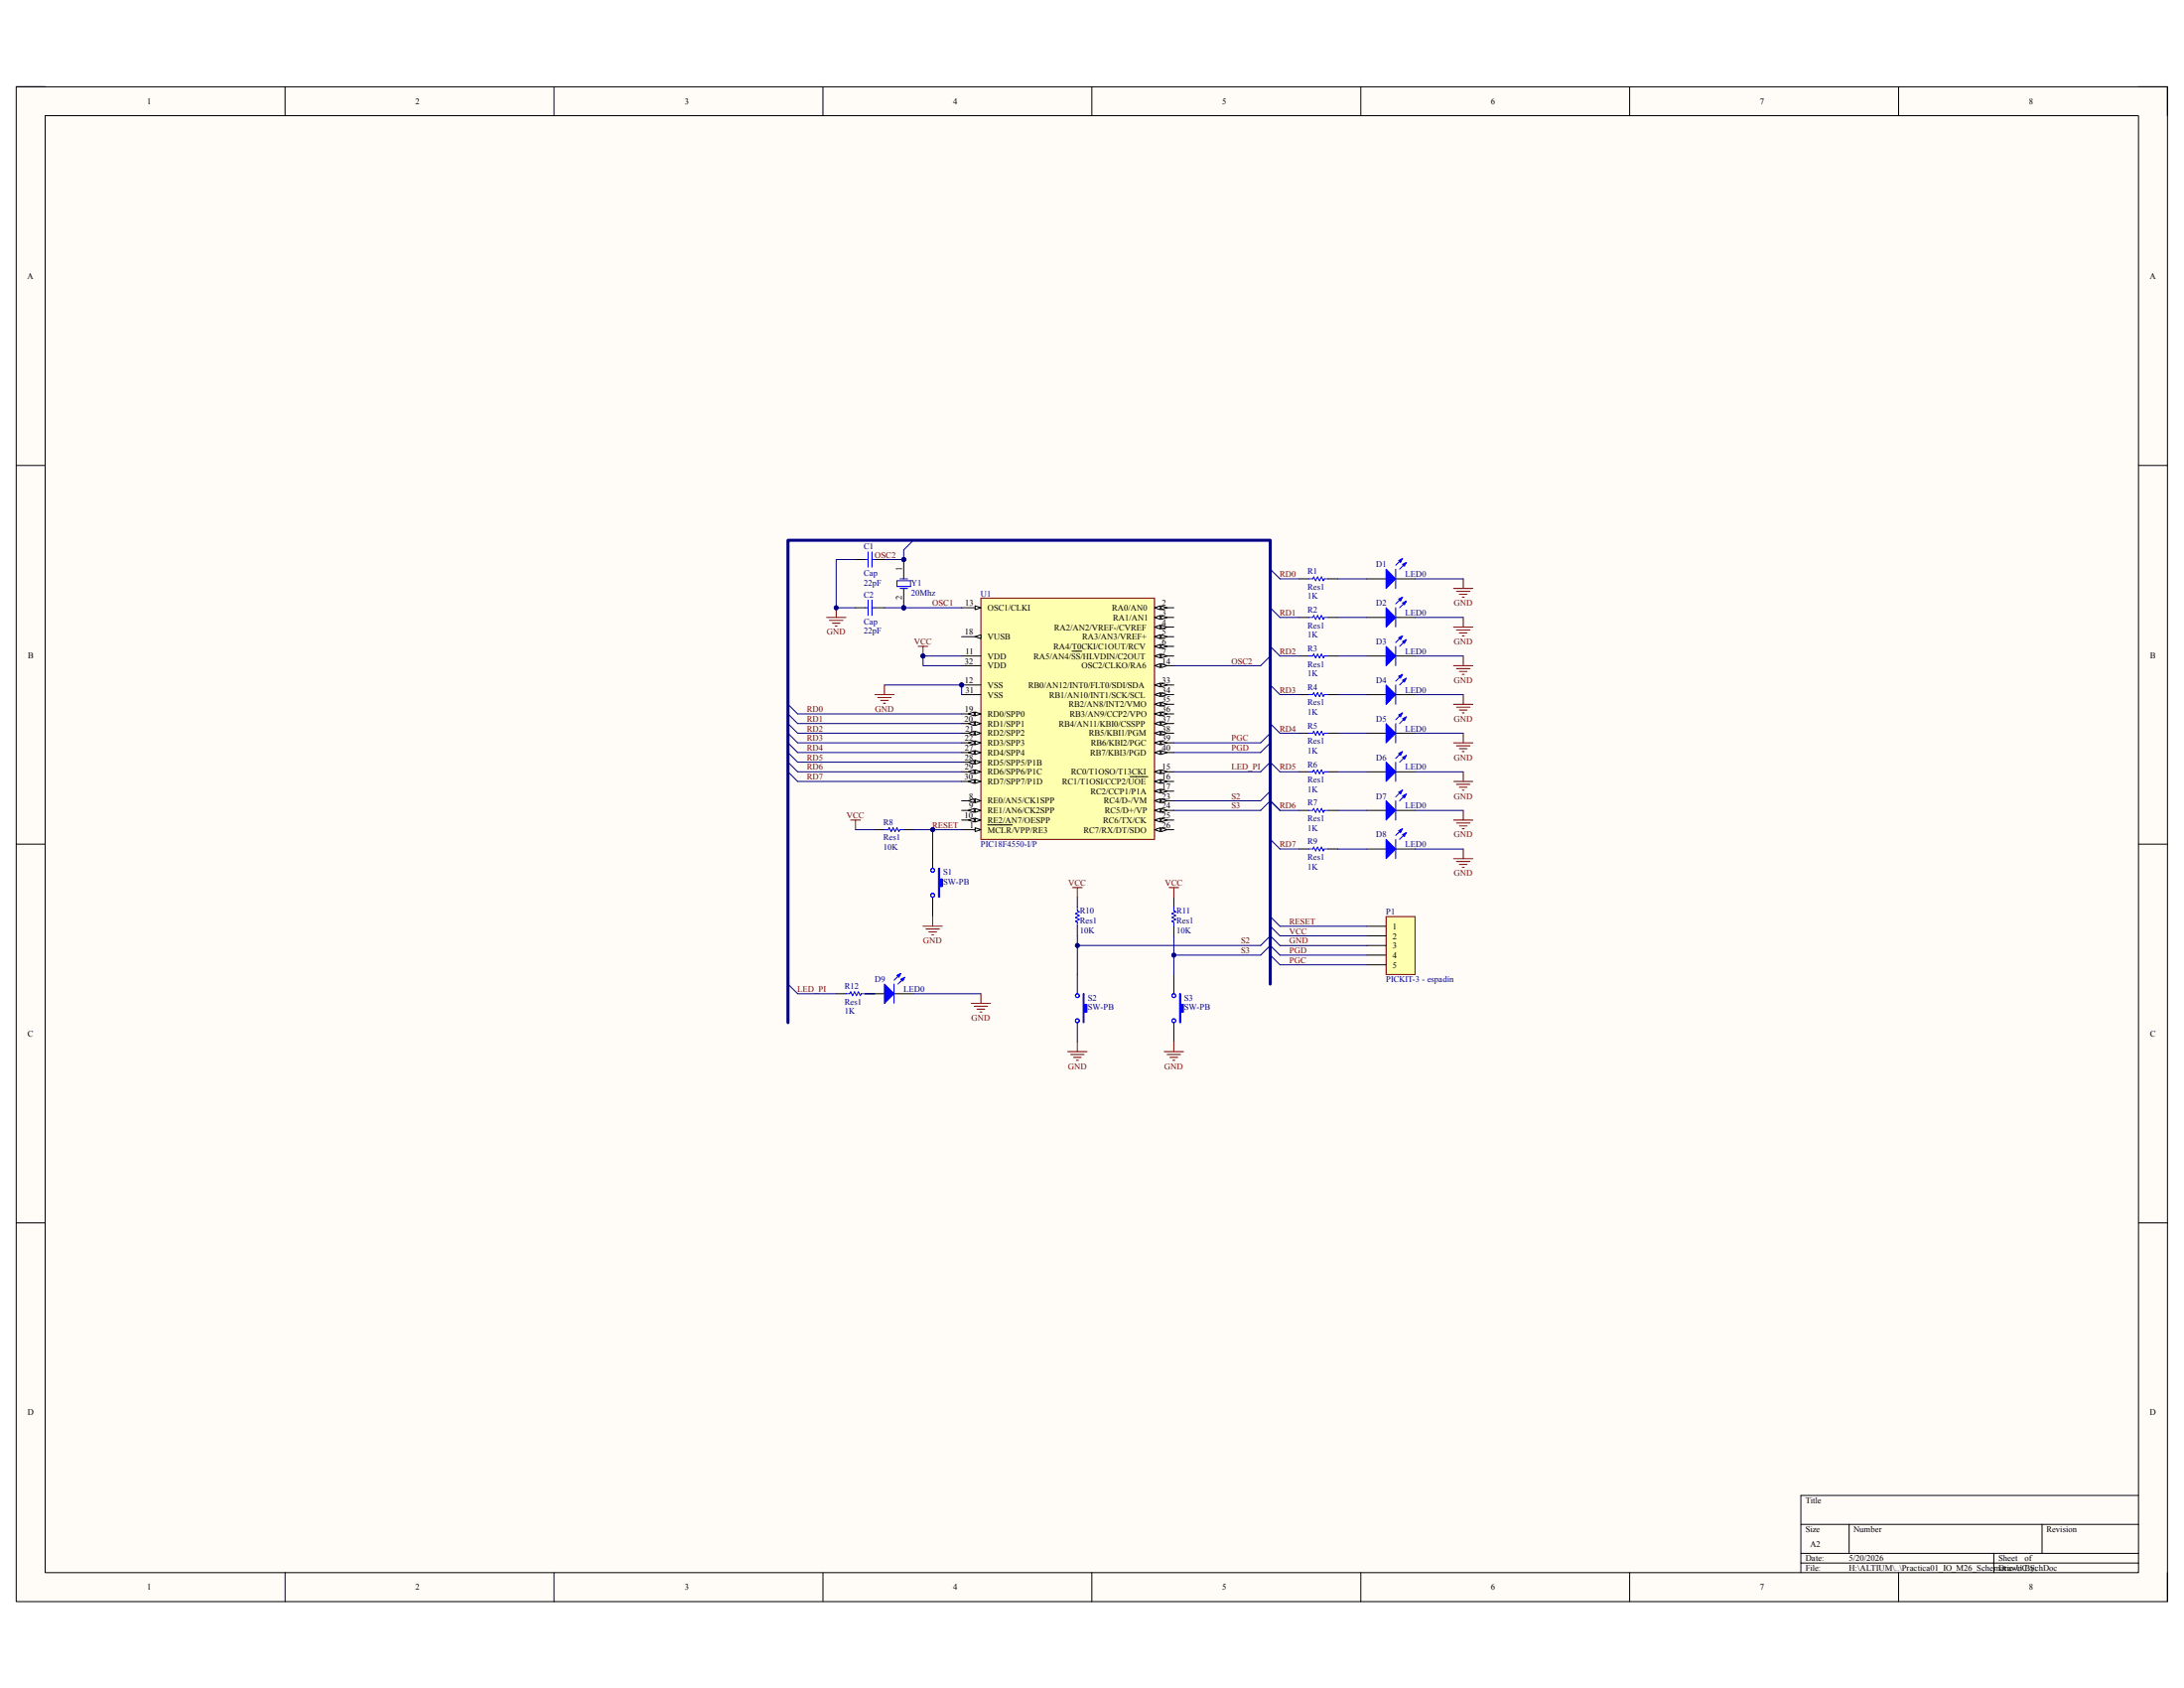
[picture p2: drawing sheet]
<svg xmlns="http://www.w3.org/2000/svg" width="279mm" height="216mm" viewBox="0 0 279 216" stroke-linecap="round" stroke-linejoin="round" font-family="sans-serif">
<path d="M2.1 11.1h275.2v193.8h-275.2z" fill-rule="evenodd" fill="#fffcf8"/>
<path d="M2.1 11.1h275.2v193.8h-275.2z" fill="none" stroke="#000" stroke-width=".13"/>
<path d="M5.8 14.8h267.8v186.3h-267.8z" fill-rule="evenodd" fill="#fffcf8"/>
<g fill="none" stroke="#000" stroke-width=".13">
<path d="M2.1 11.1h3.7M5.8 14.8h267.8v186.3h-267.8zM36.5 11.1v3.7M70.9 11.1v3.7M105.3 11.1v3.7M139.7 11.1v3.7M174.1 11.1v3.7M208.5 11.1v3.7M242.9 11.1v3.7M273.6 11.1h3.7v3.7M2.1 59.5h3.7M273.6 59.5h3.7"/>
<path d="M2.1 108h3.7M273.6 108h3.7M2.1 156.4h3.7M273.6 156.4h3.7M230.4 195h43.2M230.4 198.7h43.2M230.4 199.9h43.2M236.6 195v3.7M255.1 198.7v2.4M261.2 195v3.7M273.6 191.3h-43.2v9.8M36.5 201.1v3.8"/>
<path d="M70.9 201.1v3.8M105.3 201.1v3.8M139.7 201.1v3.8M174.1 201.1v3.8M208.5 201.1v3.8M242.9 201.1v3.8M277.3 201.1v3.8"/>
</g>
<circle cx="123" cy="87.6" r=".25" fill="#000080"/>
<circle cx="123" cy="87.6" r=".25" fill="none" stroke="#000080" stroke-width=".13"/>
<path d="M125.5 76.5h22.2v30.9h-22.2z" fill-rule="evenodd" fill="#ffffb0"/>
<path d="M125.5 76.5h22.2v30.9h-22.2z" fill="none" stroke="#800000" stroke-width=".13"/>
<path d="M123 106.1h2.5" fill="none" stroke="#000" stroke-width=".13"/>
<path d="M124.7 105.9l.8 .2-.8 .3z" fill="#f8fcff"/>
<path d="M147.7 77.7h2.5M124.7 105.9l.8 .2-.8 .3zM126.3 105.5h3.2" fill="none" stroke="#000" stroke-width=".13"/>
<path d="M147.7 77.7l.7-.2v.5z" fill="#f8fcff"/>
<path d="M147.7 77.7l.7-.2v.5z" fill="none" stroke="#000" stroke-width=".13"/>
<path d="M148.6 77.5l.7 .2-.7 .3z" fill="#f8fcff"/>
<path d="M147.7 79h2.5M148.6 77.5l.7 .2-.7 .3z" fill="none" stroke="#000" stroke-width=".13"/>
<path d="M147.7 79l.7-.3v.5z" fill="#f8fcff"/>
<path d="M147.7 79l.7-.3v.5z" fill="none" stroke="#000" stroke-width=".13"/>
<path d="M148.6 78.7l.7 .3-.7 .2z" fill="#f8fcff"/>
<path d="M148.6 78.7l.7 .3-.7 .2zM147.7 80.2h2.5" fill="none" stroke="#000" stroke-width=".13"/>
<path d="M147.7 80.2l.7-.2v.4z" fill="#f8fcff"/>
<path d="M147.7 80.2l.7-.2v.4z" fill="none" stroke="#000" stroke-width=".13"/>
<path d="M148.6 80l.7 .2-.7 .2z" fill="#f8fcff"/>
<path d="M148.6 80l.7 .2-.7 .2zM147.7 81.4h2.5" fill="none" stroke="#000" stroke-width=".13"/>
<path d="M147.7 81.4l.7-.2v.5z" fill="#f8fcff"/>
<path d="M147.7 81.4l.7-.2v.5z" fill="none" stroke="#000" stroke-width=".13"/>
<path d="M148.6 81.2l.7 .2-.7 .3z" fill="#f8fcff"/>
<path d="M147.7 82.7h2.5M148.6 81.2l.7 .2-.7 .3z" fill="none" stroke="#000" stroke-width=".13"/>
<path d="M147.7 82.7l.7-.3v.5z" fill="#f8fcff"/>
<path d="M147.7 82.7l.7-.3v.5z" fill="none" stroke="#000" stroke-width=".13"/>
<path d="M148.6 82.4l.7 .3-.7 .2z" fill="#f8fcff"/>
<path d="M147.7 83.9h2.5M148.6 82.4l.7 .3-.7 .2z" fill="none" stroke="#000" stroke-width=".13"/>
<path d="M147.7 83.9l.7-.2v.5z" fill="#f8fcff"/>
<path d="M147.7 83.9l.7-.2v.5z" fill="none" stroke="#000" stroke-width=".13"/>
<path d="M148.6 83.7l.7 .2-.7 .3z" fill="#f8fcff"/>
<path d="M137.1 83.3h1.3M148.6 83.7l.7 .2-.7 .3zM123 102.4h2.5" fill="none" stroke="#000" stroke-width=".13"/>
<path d="M124.7 102.2l.8 .2-.8 .3z" fill="#f8fcff"/>
<path d="M124.7 102.2l.8 .2-.8 .3z" fill="none" stroke="#000" stroke-width=".13"/>
<path d="M123.9 102.4l.7-.2v.5z" fill="#f8fcff"/>
<path d="M123 103.7h2.5M123.9 102.4l.7-.2v.5z" fill="none" stroke="#000" stroke-width=".13"/>
<path d="M124.7 103.4l.8 .3-.8 .2z" fill="#f8fcff"/>
<path d="M124.7 103.4l.8 .3-.8 .2z" fill="none" stroke="#000" stroke-width=".13"/>
<path d="M123.9 103.7l.7-.3v.5z" fill="#f8fcff"/>
<path d="M123 104.9h2.5M123.9 103.7l.7-.3v.5z" fill="none" stroke="#000" stroke-width=".13"/>
<path d="M124.7 104.6l.8 .3-.8 .2z" fill="#f8fcff"/>
<path d="M124.7 104.6l.8 .3-.8 .2z" fill="none" stroke="#000" stroke-width=".13"/>
<path d="M123.9 104.9l.7-.3v.5z" fill="#f8fcff"/>
<path d="M123 83.9h2.5M123 87.6h2.5M123.9 104.9l.7-.3v.5z" fill="none" stroke="#000" stroke-width=".13"/>
<circle cx="123" cy="87.6" r=".25" fill="#000080"/>
<circle cx="123" cy="87.6" r=".25" fill="none" stroke="#000080" stroke-width=".13"/>
<path d="M123 77.7h2.5" fill="none" stroke="#000" stroke-width=".13"/>
<path d="M124.7 77.5l.8 .2-.8 .3z" fill="#f8fcff"/>
<path d="M124.7 77.5l.8 .2-.8 .3zM147.7 85.1h2.5" fill="none" stroke="#000" stroke-width=".13"/>
<path d="M147.7 85.1l.7-.2v.5z" fill="#f8fcff"/>
<path d="M147.7 85.1l.7-.2v.5z" fill="none" stroke="#000" stroke-width=".13"/>
<path d="M148.6 84.9l.7 .2-.7 .3z" fill="#f8fcff"/>
<path d="M147.7 98.7h2.5M148.6 84.9l.7 .2-.7 .3z" fill="none" stroke="#000" stroke-width=".13"/>
<path d="M147.7 98.7l.7-.2v.5z" fill="#f8fcff"/>
<path d="M147.7 98.7l.7-.2v.5z" fill="none" stroke="#000" stroke-width=".13"/>
<path d="M148.6 98.5l.7 .2-.7 .3z" fill="#f8fcff"/>
<path d="M147.7 99.9h2.5M148.6 98.5l.7 .2-.7 .3z" fill="none" stroke="#000" stroke-width=".13"/>
<path d="M147.7 99.9l.7-.2v.5z" fill="#f8fcff"/>
<path d="M147.7 99.9l.7-.2v.5z" fill="none" stroke="#000" stroke-width=".13"/>
<path d="M148.6 99.7l.7 .2-.7 .3z" fill="#f8fcff"/>
<path d="M144.6 99.3h2.2M148.6 99.7l.7 .2-.7 .3zM147.7 101.2h2.5" fill="none" stroke="#000" stroke-width=".13"/>
<path d="M147.7 101.2l.7-.3v.5z" fill="#f8fcff"/>
<path d="M147.7 101.2l.7-.3v.5z" fill="none" stroke="#000" stroke-width=".13"/>
<path d="M148.6 100.9l.7 .3-.7 .2z" fill="#f8fcff"/>
<path d="M123 81.4h2.5M148.6 100.9l.7 .3-.7 .2z" fill="none" stroke="#000" stroke-width=".13"/>
<path d="M124.7 81.4l.8-.2v.5z" fill="#f8fcff"/>
<path d="M123 91.3h2.5M124.7 81.4l.8-.2v.5z" fill="none" stroke="#000" stroke-width=".13"/>
<path d="M124.7 91.1l.8 .2-.8 .3z" fill="#f8fcff"/>
<path d="M124.7 91.1l.8 .2-.8 .3z" fill="none" stroke="#000" stroke-width=".13"/>
<path d="M123.9 91.3l.7-.2v.5z" fill="#f8fcff"/>
<path d="M123 92.5h2.5M123.9 91.3l.7-.2v.5z" fill="none" stroke="#000" stroke-width=".13"/>
<path d="M124.7 92.3l.8 .2-.8 .3z" fill="#f8fcff"/>
<path d="M124.7 92.3l.8 .2-.8 .3z" fill="none" stroke="#000" stroke-width=".13"/>
<path d="M123.9 92.5l.7-.2v.5z" fill="#f8fcff"/>
<path d="M123 93.8h2.5M123.9 92.5l.7-.2v.5z" fill="none" stroke="#000" stroke-width=".13"/>
<path d="M124.7 93.5l.8 .3-.8 .2z" fill="#f8fcff"/>
<path d="M124.7 93.5l.8 .3-.8 .2z" fill="none" stroke="#000" stroke-width=".13"/>
<path d="M123.9 93.8l.7-.3v.5z" fill="#f8fcff"/>
<path d="M123 95h2.5M123.9 93.8l.7-.3v.5z" fill="none" stroke="#000" stroke-width=".13"/>
<path d="M124.7 94.8l.8 .2-.8 .3z" fill="#f8fcff"/>
<path d="M124.7 94.8l.8 .2-.8 .3z" fill="none" stroke="#000" stroke-width=".13"/>
<path d="M123.9 95l.7-.2v.5z" fill="#f8fcff"/>
<path d="M123.9 95l.7-.2v.5zM147.7 102.4h2.5" fill="none" stroke="#000" stroke-width=".13"/>
<path d="M147.7 102.4l.7-.2v.5z" fill="#f8fcff"/>
<path d="M147.7 102.4l.7-.2v.5z" fill="none" stroke="#000" stroke-width=".13"/>
<path d="M148.6 102.2l.7 .2-.7 .3z" fill="#f8fcff"/>
<path d="M147.7 103.7h2.5M148.6 102.2l.7 .2-.7 .3z" fill="none" stroke="#000" stroke-width=".13"/>
<path d="M147.7 103.7l.7-.3v.5z" fill="#f8fcff"/>
<path d="M147.7 103.7l.7-.3v.5z" fill="none" stroke="#000" stroke-width=".13"/>
<path d="M148.6 103.4l.7 .3-.7 .2z" fill="#f8fcff"/>
<path d="M147.7 104.9h2.5M148.6 103.4l.7 .3-.7 .2z" fill="none" stroke="#000" stroke-width=".13"/>
<path d="M147.7 104.9l.7-.3v.5z" fill="#f8fcff"/>
<path d="M147.7 104.9l.7-.3v.5z" fill="none" stroke="#000" stroke-width=".13"/>
<path d="M148.6 104.6l.7 .3-.7 .2z" fill="#f8fcff"/>
<path d="M147.7 106.1h2.5M148.6 104.6l.7 .3-.7 .2z" fill="none" stroke="#000" stroke-width=".13"/>
<path d="M147.7 106.1l.7-.2v.5z" fill="#f8fcff"/>
<path d="M147.7 106.1l.7-.2v.5z" fill="none" stroke="#000" stroke-width=".13"/>
<path d="M148.6 105.9l.7 .2-.7 .3z" fill="#f8fcff"/>
<path d="M123 96.3h2.5M148.6 105.9l.7 .2-.7 .3z" fill="none" stroke="#000" stroke-width=".13"/>
<path d="M124.7 96l.8 .3-.8 .2z" fill="#f8fcff"/>
<path d="M124.7 96l.8 .3-.8 .2z" fill="none" stroke="#000" stroke-width=".13"/>
<path d="M123.9 96.3l.7-.3v.5z" fill="#f8fcff"/>
<path d="M123 97.5h2.5M123.9 96.3l.7-.3v.5z" fill="none" stroke="#000" stroke-width=".13"/>
<path d="M124.7 97.2l.8 .3-.8 .2z" fill="#f8fcff"/>
<path d="M124.7 97.2l.8 .3-.8 .2z" fill="none" stroke="#000" stroke-width=".13"/>
<path d="M123.9 97.5l.7-.3v.5z" fill="#f8fcff"/>
<path d="M123 98.7h2.5M123.9 97.5l.7-.3v.5z" fill="none" stroke="#000" stroke-width=".13"/>
<path d="M124.7 98.5l.8 .2-.8 .3z" fill="#f8fcff"/>
<path d="M124.7 98.5l.8 .2-.8 .3z" fill="none" stroke="#000" stroke-width=".13"/>
<path d="M123.9 98.7l.7-.2v.5z" fill="#f8fcff"/>
<path d="M123 99.9h2.5M123.9 98.7l.7-.2v.5z" fill="none" stroke="#000" stroke-width=".13"/>
<path d="M124.7 99.7l.8 .2-.8 .3z" fill="#f8fcff"/>
<path d="M124.7 99.7l.8 .2-.8 .3z" fill="none" stroke="#000" stroke-width=".13"/>
<path d="M123.9 99.9l.7-.2v.5z" fill="#f8fcff"/>
<path d="M123 88.8h2.5M123 85.1h2.5M123.9 99.9l.7-.2v.5zM147.7 87.6h2.5" fill="none" stroke="#000" stroke-width=".13"/>
<path d="M147.7 87.6l.7-.2v.5z" fill="#f8fcff"/>
<path d="M147.7 87.6l.7-.2v.5z" fill="none" stroke="#000" stroke-width=".13"/>
<path d="M148.6 87.4l.7 .2-.7 .3z" fill="#f8fcff"/>
<path d="M147.7 88.8h2.5M148.6 87.4l.7 .2-.7 .3z" fill="none" stroke="#000" stroke-width=".13"/>
<path d="M147.7 88.8l.7-.2v.5z" fill="#f8fcff"/>
<path d="M147.7 88.8l.7-.2v.5z" fill="none" stroke="#000" stroke-width=".13"/>
<path d="M148.6 88.6l.7 .2-.7 .3z" fill="#f8fcff"/>
<path d="M147.7 90.1h2.5M148.6 88.6l.7 .2-.7 .3z" fill="none" stroke="#000" stroke-width=".13"/>
<path d="M147.7 90.1l.7-.3v.5z" fill="#f8fcff"/>
<path d="M147.7 90.1l.7-.3v.5z" fill="none" stroke="#000" stroke-width=".13"/>
<path d="M148.6 89.8l.7 .3-.7 .2z" fill="#f8fcff"/>
<path d="M147.7 91.3h2.5M148.6 89.8l.7 .3-.7 .2z" fill="none" stroke="#000" stroke-width=".13"/>
<path d="M147.7 91.3l.7-.2v.5z" fill="#f8fcff"/>
<path d="M147.7 91.3l.7-.2v.5z" fill="none" stroke="#000" stroke-width=".13"/>
<path d="M148.6 91.1l.7 .2-.7 .3z" fill="#f8fcff"/>
<path d="M147.7 92.5h2.5M148.6 91.1l.7 .2-.7 .3z" fill="none" stroke="#000" stroke-width=".13"/>
<path d="M147.7 92.5l.7-.2v.5z" fill="#f8fcff"/>
<path d="M147.7 92.5l.7-.2v.5z" fill="none" stroke="#000" stroke-width=".13"/>
<path d="M148.6 92.3l.7 .2-.7 .3z" fill="#f8fcff"/>
<path d="M147.7 93.8h2.5M148.6 92.3l.7 .2-.7 .3z" fill="none" stroke="#000" stroke-width=".13"/>
<path d="M147.7 93.8l.7-.3v.5z" fill="#f8fcff"/>
<path d="M147.7 93.8l.7-.3v.5z" fill="none" stroke="#000" stroke-width=".13"/>
<path d="M148.6 93.5l.7 .3-.7 .2z" fill="#f8fcff"/>
<path d="M147.7 95h2.5M148.6 93.5l.7 .3-.7 .2z" fill="none" stroke="#000" stroke-width=".13"/>
<path d="M147.7 95l.7-.2v.5z" fill="#f8fcff"/>
<path d="M147.7 95l.7-.2v.5z" fill="none" stroke="#000" stroke-width=".13"/>
<path d="M148.6 94.8l.7 .2-.7 .3z" fill="#f8fcff"/>
<path d="M147.7 96.3h2.5M148.6 94.8l.7 .2-.7 .3z" fill="none" stroke="#000" stroke-width=".13"/>
<path d="M147.7 96.3l.7-.3v.5z" fill="#f8fcff"/>
<path d="M147.7 96.3l.7-.3v.5z" fill="none" stroke="#000" stroke-width=".13"/>
<path d="M148.6 96l.7 .3-.7 .2z" fill="#f8fcff"/>
<path d="M148.6 96l.7 .3-.7 .2zM111.9 106.1h1.2M115.6 106.1h1.3M119.3 108.6v2.5M119.3 114.8v2.4" fill="none" stroke="#000" stroke-width=".13"/>
<path d="M113.1 106.1h.5l.2-.2 .2 .5 .3-.5 .2 .5 .2-.5 .3 .5 .1-.3h.5" fill="none" stroke="#00f" stroke-width=".13"/>
<path d="M120.1 111.1h.1v1.3h.3v1h-.3v1.4h-.1z" fill-rule="evenodd" fill="#00f"/>
<g fill="none" stroke="#00f" stroke-width=".13">
<path d="M120.1 111.1h.1v1.3h.3v1h-.3v1.4h-.1z"/>
<circle cx="119.3" cy="114.5" r=".25"/>
<circle cx="119.3" cy="111.3" r=".25"/>
</g>
<circle cx="115.6" cy="71.6" r=".25" fill="#000080"/>
<circle cx="115.6" cy="71.6" r=".25" fill="none" stroke="#000080" stroke-width=".13"/>
<circle cx="115.6" cy="77.7" r=".25" fill="#000080"/>
<circle cx="115.6" cy="77.7" r=".25" fill="none" stroke="#000080" stroke-width=".13"/>
<path d="M115.6 71.6v2.4" fill="none" stroke="#000" stroke-width=".13"/>
<circle cx="115.6" cy="71.6" r=".25" fill="#000080"/>
<circle cx="115.6" cy="71.6" r=".25" fill="none" stroke="#000080" stroke-width=".13"/>
<path d="M115.6 75.3v2.4" fill="none" stroke="#000" stroke-width=".13"/>
<circle cx="115.6" cy="77.7" r=".25" fill="#000080"/>
<g fill="none" stroke="#000080" stroke-width=".13">
<path d="M116.9 69.1l-1.3 1.2M162.5 83.9l-1.2 1.2"/>
<circle cx="115.6" cy="77.7" r=".25"/>
</g>
<path d="M110.7 77.7h.3M110.7 71.6h.3M111 70.6v2M111 76.8v1.9M111.5 70.6v2M111.5 76.8v1.9M111.5 77.7h.4M111.5 71.6h.4M114.7 74.3h1.8v.7h-1.8zM115.1 75.3h1M115.1 74h1" fill="none" stroke="#00f" stroke-width=".13"/>
<path d="M109.4 77.7h1.3M109.4 71.6h1.3M111.9 77.7h1.2M111.9 71.6h1.2" fill="none" stroke="#000" stroke-width=".13"/>
<path d="M105.7 79h2.5M106.1 79.3h1.7M106.5 79.7h1M107 77.7v1.3M106.8 80.1h.3" fill="none" stroke="#800000" stroke-width=".13"/>
<circle cx="107" cy="77.7" r=".25" fill="#000080"/>
<circle cx="107" cy="77.7" r=".25" fill="none" stroke="#000080" stroke-width=".13"/>
<path d="M111.9 88.8h2.5M112.3 89.2h1.7M112.7 89.6h.9M113 90h.3M113.1 87.6v1.2M117.5 82.7h1.2M118.1 82.7v1.2" fill="none" stroke="#800000" stroke-width=".13"/>
<circle cx="118.1" cy="83.9" r=".25" fill="#000080"/>
<g fill="none" stroke="#000080" stroke-width=".13">
<path d="M162.5 93.8l-1.2 1.2M162.5 95l-1.2 1.3"/>
<circle cx="118.1" cy="83.9" r=".25"/>
</g>
<path d="M108.8 104.9h1.3M109.4 104.9v1.2M118.1 118.5h2.4M118.5 118.8h1.7M118.8 119.2h1M119.2 119.6h.2M119.3 117.2v1.3" fill="none" stroke="#800000" stroke-width=".13"/>
<path d="M166.2 108.6h1.2M169.9 108.6h1.2M174.9 108.6h2.4M178.6 108.6h2.4" fill="none" stroke="#000" stroke-width=".13"/>
<path d="M167.4 108.6h.5l.2-.3 .2 .5 .3-.5 .2 .5 .3-.5 .2 .5 .1-.2h.5" fill="none" stroke="#00f" stroke-width=".13"/>
<path d="M177.3 107.4l1.3 1.2-1.3 1.2z" fill="#00f"/>
<path d="M177.3 107.4l1.3 1.2-1.3 1.2zM179.4 106l-.8 .9M179.9 106.5l-.9 .9" fill="none" stroke="#00f" stroke-width=".13"/>
<path d="M179.4 106.7l.5-.2-.2 .5z" fill="#00f"/>
<path d="M179.4 106.7l.5-.2-.2 .5z" fill="none" stroke="#00f" stroke-width=".13"/>
<path d="M178.9 106.2l.5-.2-.2 .5z" fill="#00f"/>
<path d="M178.6 107.4v2.4M178.9 106.2l.5-.2-.2 .5z" fill="none" stroke="#00f" stroke-width=".13"/>
<path d="M162.5 107.4l1.2 1.2" fill="none" stroke="#000080" stroke-width=".13"/>
<path d="M186 109.8h2.4M186.3 110.2h1.8M186.7 110.6h1M187.1 110.9h.2M187.2 108.6v1.2" fill="none" stroke="#800000" stroke-width=".13"/>
<path d="M177.3 117.2h3.7v7.4h-3.7z" fill-rule="evenodd" fill="#ffffb0"/>
<path d="M177.3 117.2h3.7v7.4h-3.7z" fill="none" stroke="#800000" stroke-width=".13"/>
<path d="M174.9 118.5h2.4M174.9 119.7h2.4M174.9 120.9h2.4M174.9 122.2h2.4M174.9 123.4h2.4" fill="none" stroke="#000" stroke-width=".13"/>
<path d="M162.5 117.2l1.2 1.3M162.5 118.5l1.2 1.2M162.5 119.7l1.2 1.2M162.5 120.9l1.2 1.3M162.5 122.2l1.2 1.2" fill="none" stroke="#000080" stroke-width=".13"/>
<circle cx="119.3" cy="106.1" r=".25" fill="#000080"/>
<circle cx="119.3" cy="106.1" r=".25" fill="none" stroke="#000080" stroke-width=".13"/>
<path d="M166.2 74h1.2M169.9 74h1.2M174.9 74h2.4M178.6 74h2.4" fill="none" stroke="#000" stroke-width=".13"/>
<path d="M167.4 74h.5l.2-.2 .2 .5 .3-.5 .2 .5 .3-.5 .2 .5 .1-.3h.5" fill="none" stroke="#00f" stroke-width=".13"/>
<path d="M177.3 72.8l1.3 1.2-1.3 1.3z" fill="#00f"/>
<path d="M177.3 72.8l1.3 1.2-1.3 1.3zM179.4 71.4l-.8 .9M179.9 71.9l-.9 .9" fill="none" stroke="#00f" stroke-width=".13"/>
<path d="M179.4 72.2l.5-.3-.2 .5z" fill="#00f"/>
<path d="M179.4 72.2l.5-.3-.2 .5z" fill="none" stroke="#00f" stroke-width=".13"/>
<path d="M178.9 71.7l.5-.3-.2 .5z" fill="#00f"/>
<path d="M167.4 79h.5l.2-.3 .2 .5 .3-.5 .2 .5 .3-.5 .2 .5 .1-.2h.5M178.6 72.8v2.5M178.9 71.7l.5-.3-.2 .5z" fill="none" stroke="#00f" stroke-width=".13"/>
<path d="M162.5 72.8l1.2 1.2" fill="none" stroke="#000080" stroke-width=".13"/>
<path d="M186 75.3h2.4M186.3 75.6h1.8M186.7 76h1M187.1 76.4h.2M187.2 74v1.3" fill="none" stroke="#800000" stroke-width=".13"/>
<path d="M166.2 79h1.2M169.9 79h1.2M174.9 79h2.4M178.6 79h2.4" fill="none" stroke="#000" stroke-width=".13"/>
<path d="M177.3 77.7l1.3 1.3-1.3 1.2z" fill="#00f"/>
<path d="M177.3 77.7l1.3 1.3-1.3 1.2zM179.4 76.4l-.8 .8M179.9 76.9l-.9 .8" fill="none" stroke="#00f" stroke-width=".13"/>
<path d="M179.4 77.1l.5-.2-.2 .5z" fill="#00f"/>
<path d="M179.4 77.1l.5-.2-.2 .5z" fill="none" stroke="#00f" stroke-width=".13"/>
<path d="M178.9 76.6l.5-.2-.2 .5z" fill="#00f"/>
<path d="M178.6 77.7v2.5M178.9 76.6l.5-.2-.2 .5zM167.4 83.9h.5l.2-.2 .2 .5 .3-.5 .2 .5 .3-.5 .2 .5 .1-.3h.5" fill="none" stroke="#00f" stroke-width=".13"/>
<path d="M162.5 77.7l1.2 1.3" fill="none" stroke="#000080" stroke-width=".13"/>
<path d="M187.2 79v1.2M186 80.2h2.4M186.3 80.6h1.8M186.7 81h1M187.1 81.3h.2" fill="none" stroke="#800000" stroke-width=".13"/>
<path d="M166.2 83.9h1.2M169.9 83.9h1.2M174.9 83.9h2.4M178.6 83.9h2.4" fill="none" stroke="#000" stroke-width=".13"/>
<path d="M177.3 82.7l1.3 1.2-1.3 1.2z" fill="#00f"/>
<path d="M177.3 82.7l1.3 1.2-1.3 1.2zM179.4 81.3l-.8 .9M179.9 81.8l-.9 .9" fill="none" stroke="#00f" stroke-width=".13"/>
<path d="M179.4 82.1l.5-.3-.2 .5z" fill="#00f"/>
<path d="M179.4 82.1l.5-.3-.2 .5z" fill="none" stroke="#00f" stroke-width=".13"/>
<path d="M178.9 81.6l.5-.3-.2 .5z" fill="#00f"/>
<path d="M167.4 88.8h.5l.2-.2 .2 .5 .3-.5 .2 .5 .3-.5 .2 .5 .1-.3h.5M178.6 82.7v2.4M178.9 81.6l.5-.3-.2 .5z" fill="none" stroke="#00f" stroke-width=".13"/>
<path d="M162.5 82.7l1.2 1.2" fill="none" stroke="#000080" stroke-width=".13"/>
<path d="M186 85.1h2.4M186.3 85.5h1.8M186.7 85.9h1M187.1 86.3h.2M187.2 83.9v1.2" fill="none" stroke="#800000" stroke-width=".13"/>
<path d="M166.2 88.8h1.2M169.9 88.8h1.2M174.9 88.8h2.4M178.6 88.8h2.4" fill="none" stroke="#000" stroke-width=".13"/>
<path d="M177.3 87.6l1.3 1.2-1.3 1.3z" fill="#00f"/>
<path d="M177.3 87.6l1.3 1.2-1.3 1.3zM179.4 86.3l-.8 .8M179.9 86.8l-.9 .8" fill="none" stroke="#00f" stroke-width=".13"/>
<path d="M179.4 87l.5-.2-.2 .4z" fill="#00f"/>
<path d="M179.4 87l.5-.2-.2 .4z" fill="none" stroke="#00f" stroke-width=".13"/>
<path d="M178.9 86.5l.5-.2-.2 .5z" fill="#00f"/>
<path d="M167.4 93.8h.5l.2-.3 .2 .5 .3-.5 .2 .5 .3-.5 .2 .5 .1-.2h.5M178.6 87.6v2.5M178.9 86.5l.5-.2-.2 .5z" fill="none" stroke="#00f" stroke-width=".13"/>
<path d="M162.5 102.4l1.2 1.3" fill="none" stroke="#000080" stroke-width=".13"/>
<path d="M186 90.1h2.4M186.3 90.5h1.8M186.7 90.8h1M187.1 91.2h.2M187.2 88.8v1.3" fill="none" stroke="#800000" stroke-width=".13"/>
<path d="M166.2 93.8h1.2M169.9 93.8h1.2M174.9 93.8h2.4M178.6 93.8h2.4" fill="none" stroke="#000" stroke-width=".13"/>
<path d="M177.3 92.6l1.3 1.2-1.3 1.2z" fill="#00f"/>
<path d="M177.3 92.6l1.3 1.2-1.3 1.2zM179.4 91.2l-.8 .9M179.9 91.7l-.9 .9" fill="none" stroke="#00f" stroke-width=".13"/>
<path d="M179.4 91.9l.5-.2-.2 .5z" fill="#00f"/>
<path d="M179.4 91.9l.5-.2-.2 .5z" fill="none" stroke="#00f" stroke-width=".13"/>
<path d="M178.9 91.4l.5-.2-.2 .5z" fill="#00f"/>
<path d="M167.4 98.7h.5l.2-.2 .2 .5 .3-.5 .2 .5 .3-.5 .2 .5 .1-.3h.5M178.6 92.6v2.4M178.9 91.4l.5-.2-.2 .5z" fill="none" stroke="#00f" stroke-width=".13"/>
<path d="M162.5 92.5l1.2 1.3" fill="none" stroke="#000080" stroke-width=".13"/>
<path d="M186 95h2.4M186.3 95.4h1.8M186.7 95.8h1M187.1 96.1h.2M187.2 93.8v1.2" fill="none" stroke="#800000" stroke-width=".13"/>
<path d="M166.2 98.7h1.2M169.9 98.7h1.2M174.9 98.7h2.4M178.6 98.7h2.4" fill="none" stroke="#000" stroke-width=".13"/>
<path d="M177.3 97.5l1.3 1.2-1.3 1.2z" fill="#00f"/>
<path d="M177.3 97.5l1.3 1.2-1.3 1.2zM179.4 96.1l-.8 .9M179.9 96.6l-.9 .9" fill="none" stroke="#00f" stroke-width=".13"/>
<path d="M179.4 96.9l.5-.3-.2 .5z" fill="#00f"/>
<path d="M179.4 96.9l.5-.3-.2 .5z" fill="none" stroke="#00f" stroke-width=".13"/>
<path d="M178.9 96.4l.5-.3-.2 .5z" fill="#00f"/>
<path d="M178.6 97.5v2.4M178.9 96.4l.5-.3-.2 .5zM167.4 103.7h.5l.2-.3 .2 .5 .3-.5 .2 .5 .3-.5 .2 .5 .1-.2h.5" fill="none" stroke="#00f" stroke-width=".13"/>
<path d="M162.5 97.5l1.2 1.2" fill="none" stroke="#000080" stroke-width=".13"/>
<path d="M186 99.9h2.4M187.2 98.7v1.2M186.3 100.3h1.8M186.7 100.7h1M187.1 101.1h.2" fill="none" stroke="#800000" stroke-width=".13"/>
<path d="M166.2 103.7h1.2M169.9 103.7h1.2M174.9 103.7h2.4M178.6 103.7h2.4" fill="none" stroke="#000" stroke-width=".13"/>
<path d="M177.3 102.4l1.3 1.3-1.3 1.2z" fill="#00f"/>
<path d="M177.3 102.4l1.3 1.3-1.3 1.2zM179.4 101.1l-.8 .8M179.9 101.6l-.9 .8" fill="none" stroke="#00f" stroke-width=".13"/>
<path d="M179.4 101.8l.5-.2-.2 .5z" fill="#00f"/>
<path d="M179.4 101.8l.5-.2-.2 .5z" fill="none" stroke="#00f" stroke-width=".13"/>
<path d="M178.9 101.3l.5-.2-.2 .5z" fill="#00f"/>
<path d="M178.6 102.4v2.5M178.9 101.3l.5-.2-.2 .5z" fill="none" stroke="#00f" stroke-width=".13"/>
<path d="M100.8 90.1l1.2 1.2M100.8 91.3l1.2 1.2M100.8 92.5l1.2 1.3M100.8 93.8l1.2 1.2M100.8 95l1.2 1.3M100.8 96.3l1.2 1.2M100.8 97.5l1.2 1.2M100.8 98.7l1.2 1.2M162.5 102.4l1.2 1.3" fill="none" stroke="#000080" stroke-width=".13"/>
<path d="M186 104.9h2.4M186.3 105.3h1.8M186.7 105.6h1M187.1 106h.2M187.2 103.7v1.2" fill="none" stroke="#800000" stroke-width=".13"/>
<path d="M137.8 124.6v2.5M137.8 130.8v2.5" fill="none" stroke="#000" stroke-width=".13"/>
<path d="M138.6 127.1h.1v1.4h.4v.9h-.4v1.4h-.1z" fill-rule="evenodd" fill="#00f"/>
<g fill="none" stroke="#00f" stroke-width=".13">
<path d="M138.6 127.1h.1v1.4h.4v.9h-.4v1.4h-.1z"/>
<circle cx="137.8" cy="130.6" r=".25"/>
<circle cx="137.8" cy="127.3" r=".25"/>
</g>
<path d="M150.2 124.6v2.5M150.2 130.8v2.5" fill="none" stroke="#000" stroke-width=".13"/>
<path d="M150.9 127.1h.1v1.4h.4v.9h-.4v1.4h-.1z" fill-rule="evenodd" fill="#00f"/>
<g fill="none" stroke="#00f" stroke-width=".13">
<path d="M137.8 116v.5l.3 .1-.5 .3 .5 .2-.5 .3 .5 .2-.5 .2 .2 .2v.5M150.2 116v.5l.2 .1-.5 .3 .5 .2-.5 .3 .5 .2-.5 .2 .3 .2v.5M108.2 127.1h.5l.1-.2 .3 .4 .2-.4 .3 .4 .2-.4 .3 .4 .1-.2h.5M150.9 127.1h.1v1.4h.4v.9h-.4v1.4h-.1z"/>
<circle cx="150.2" cy="130.6" r=".25"/>
<circle cx="150.2" cy="127.3" r=".25"/>
</g>
<g fill="none" stroke="#800000" stroke-width=".13">
<path d="M137.2 113.5h1.2M137.8 113.5v1.3M149.6 113.5h1.2M150.2 113.5v1.3M136.6 134.5h2.5M137 134.9h1.7M137.3 135.2h1M137.7 135.6h.3M137.8 133.3v1.2M148.9 134.5h2.5M149.3 134.9h1.7M149.7 135.2h1"/>
<path d="M150 135.6h.3M150.2 133.3v1.2"/>
</g>
<path d="M137.8 114.8v1.2M137.8 118.5v1.2M150.2 114.8v1.2M150.2 118.5v1.2M107 127.1h1.2M110.7 127.1h2.4M114.4 127.1h2.5" fill="none" stroke="#000" stroke-width=".13"/>
<path d="M162.5 97.5l-1.2 1.2M162.5 119.7l-1.2 1.2M162.5 120.9l-1.2 1.3" fill="none" stroke="#000080" stroke-width=".13"/>
<path d="M113.1 125.9l1.3 1.2-1.3 1.2z" fill="#00f"/>
<path d="M113.1 125.9l1.3 1.2-1.3 1.2zM115.2 124.5l-.8 .9M115.7 125l-.8 .9" fill="none" stroke="#00f" stroke-width=".13"/>
<path d="M115.2 125.2l.5-.2-.2 .5z" fill="#00f"/>
<path d="M115.2 125.2l.5-.2-.2 .5z" fill="none" stroke="#00f" stroke-width=".13"/>
<path d="M114.7 124.8l.5-.3-.2 .5z" fill="#00f"/>
<path d="M114.4 125.9v2.4M114.7 124.8l.5-.3-.2 .5z" fill="none" stroke="#00f" stroke-width=".13"/>
<path d="M115.6 77.7h7.4M100.8 125.9l1.2 1.2" fill="none" stroke="#000080" stroke-width=".13"/>
<path d="M124.3 128.3h2.4M124.6 128.7h1.7M125 129.1h1M125.4 129.4h.2M125.5 127.1v1.2" fill="none" stroke="#800000" stroke-width=".13"/>
<circle cx="115.6" cy="77.7" r=".25" fill="#000080"/>
<g fill="none" stroke="#000080" stroke-width=".13">
<path d="M119.3 106.1v2.5"/>
<circle cx="115.6" cy="77.7" r=".25"/>
</g>
<circle cx="119.3" cy="106.1" r=".25" fill="#000080"/>
<g fill="none" stroke="#000080" stroke-width=".13">
<path d="M115.6 70.3v1.3"/>
<circle cx="119.3" cy="106.1" r=".25"/>
</g>
<circle cx="115.6" cy="71.6" r=".25" fill="#000080"/>
<g fill="none" stroke="#000080" stroke-width=".13">
<path d="M113.1 71.6h2.5M150.2 85.1h11.1"/>
<circle cx="115.6" cy="71.6" r=".25"/>
</g>
<circle cx="115.6" cy="71.6" r=".25" fill="#000080"/>
<g fill="none" stroke="#000080" stroke-width=".13">
<path d="M113.1 77.7h2.5"/>
<circle cx="115.6" cy="71.6" r=".25"/>
</g>
<circle cx="115.6" cy="77.7" r=".25" fill="#000080"/>
<g fill="none" stroke="#000080" stroke-width=".13">
<path d="M109.4 71.6h-2.4v6.1h2.4"/>
<circle cx="115.6" cy="77.7" r=".25"/>
</g>
<circle cx="107" cy="77.7" r=".25" fill="#000080"/>
<g fill="none" stroke="#000080" stroke-width=".13">
<path d="M118.1 83.9h4.9"/>
<circle cx="107" cy="77.7" r=".25"/>
</g>
<circle cx="118.1" cy="83.9" r=".25" fill="#000080"/>
<g fill="none" stroke="#000080" stroke-width=".13">
<path d="M118.1 83.9v1.2h4.9"/>
<circle cx="118.1" cy="83.9" r=".25"/>
</g>
<circle cx="118.1" cy="83.9" r=".25" fill="#000080"/>
<g fill="none" stroke="#000080" stroke-width=".13">
<path d="M113.1 87.6h9.9v1.2"/>
<circle cx="118.1" cy="83.9" r=".25"/>
</g>
<circle cx="123" cy="87.6" r=".25" fill="#000080"/>
<g fill="none" stroke="#000080" stroke-width=".13">
<path d="M150.2 96.3h11.1M150.2 95h11.1M109.4 106.1h2.5M116.9 106.1h6.1M163.7 108.6h2.5M163.7 118.5h11.2M163.7 119.7h11.2M171.2 108.6h3.7M181 108.6h6.2M163.7 120.9h11.2M163.7 122.2h11.2M163.7 123.4h11.2"/>
<circle cx="123" cy="87.6" r=".25"/>
</g>
<circle cx="119.3" cy="106.1" r=".25" fill="#000080"/>
<g fill="none" stroke="#000080" stroke-width=".13">
<path d="M163.7 74h2.5M163.7 79h2.5M171.2 74h3.7M171.2 79h3.7M181 74h6.2M181 79h6.2M102 93.8h21M102 98.7h21M102 91.3h21M102 92.5h21M102 95h21M102 96.3h21"/>
<path d="M102 97.5h21M102 99.9h21M163.7 83.9h2.5M163.7 93.8h2.5M163.7 98.7h2.5M171.2 83.9h3.7M171.2 88.8h3.7M171.2 93.8h3.7M171.2 98.7h3.7M181 83.9h6.2M181 88.8h6.2M181 93.8h6.2"/>
<path d="M181 98.7h6.2M137.8 119.7v4.9M171.2 103.7h3.7M181 103.7h6.2"/>
<circle cx="119.3" cy="106.1" r=".25"/>
</g>
<circle cx="137.8" cy="120.9" r=".25" fill="#000080"/>
<g fill="none" stroke="#000080" stroke-width=".13">
<path d="M150.2 119.7v4.9"/>
<circle cx="137.8" cy="120.9" r=".25"/>
</g>
<circle cx="150.2" cy="122.2" r=".25" fill="#000080"/>
<g fill="none" stroke="#000080" stroke-width=".13">
<path d="M137.8 120.9h23.5"/>
<circle cx="150.2" cy="122.2" r=".25"/>
</g>
<circle cx="137.8" cy="120.9" r=".25" fill="#000080"/>
<g fill="none" stroke="#000080" stroke-width=".13">
<path d="M150.2 122.2h11.1"/>
<circle cx="137.8" cy="120.9" r=".25"/>
</g>
<circle cx="150.2" cy="122.2" r=".25" fill="#000080"/>
<g fill="none" stroke="#000080" stroke-width=".13">
<path d="M150.2 98.7h11.1M162.5 87.6l1.2 1.2h2.5M162.5 102.4l-1.2 1.3h-11.1M162.5 101.2l-1.2 1.2h-11.1M163.7 103.7h2.5M102 127.1h5M110.7 127.1h1.2M116.9 127.1h8.6"/>
<circle cx="150.2" cy="122.2" r=".25"/>
</g>
<path d="M162.5 125.9v-56.8h-61.7v61.7" fill="none" stroke="#000080" stroke-width=".38"/>
<g font-size="1.1">
<text x="18.8" y="13.3">1</text>
<text x="53.2" y="13.3">2</text>
<text x="87.6" y="13.3">3</text>
<text x="121.9" y="13.3">4</text>
<text x="156.4" y="13.3">5</text>
<text x="190.7" y="13.3">6</text>
<text x="225.1" y="13.3">7</text>
<text x="259.6" y="13.3">8</text>
<text x="3.5" y="35.7">A</text>
<text x="275" y="35.7">A</text>
<text x="115.4" y="76.8" transform="rotate(-90 115.4 76.8)">2</text>
<text x="115.4" y="73" transform="rotate(-90 115.4 73)">1</text>
<text x="123.5" y="77.5">13</text>
<text x="148.7" y="77.5">2</text>
<text x="123.4" y="81.2">18</text>
<text x="123.5" y="83.7">11</text>
<text x="126.3" y="78.1">OSC1/CLKI</text>
<text x="126.3" y="81.8">VUSB</text>
<text x="134.8" y="83.1">RA4/T0CKI/C1OUT/RCV</text>
<text x="134.9" y="80.6">RA2/AN2/VREF-/CVREF</text>
<text x="138.5" y="81.8">RA3/AN3/VREF+</text>
<text x="142.3" y="78.1">RA0/AN0</text>
<text x="142.4" y="79.4">RA1/AN1</text>
<text x="148.7" y="78.7">3</text>
<text x="148.7" y="80">4</text>
<text x="148.7" y="81.2">5</text>
<text x="148.7" y="82.4">6</text>
<text x="148.7" y="83.7">7</text>
<text x="3.6" y="84.2">B</text>
<text x="123.4" y="87.4">12</text>
<text x="123.4" y="84.9">32</text>
<text x="123.5" y="88.6">31</text>
<text x="126.3" y="84.3">VDD</text>
<text x="126.3" y="88">VSS</text>
<text x="126.3" y="89.2">VSS</text>
<text x="126.3" y="85.5">VDD</text>
<text x="131.6" y="88">RB0/AN12/INT0/FLT0/SDI/SDA</text>
<text x="132.2" y="84.3">RA5/AN4/SS/HLVDIN/C2OUT</text>
<text x="134.2" y="89.2">RB1/AN10/INT1/SCK/SCL</text>
<text x="138.4" y="85.5">OSC2/CLKO/RA6</text>
<text x="148.7" y="84.9">14</text>
<text x="148.7" y="87.4">33</text>
<text x="148.7" y="88.6">34</text>
<text x="148.7" y="89.8">35</text>
<text x="275" y="84.2">B</text>
<text x="123.4" y="92.3">20</text>
<text x="123.4" y="91.1">19</text>
<text x="123.4" y="94.8">22</text>
<text x="123.5" y="93.6">21</text>
<text x="126.3" y="91.7">RD0/SPP0</text>
<text x="126.3" y="92.9">RD1/SPP1</text>
<text x="126.3" y="94.1">RD2/SPP2</text>
<text x="126.3" y="95.4">RD3/SPP3</text>
<text x="135.4" y="92.9">RB4/AN11/KBI0/CSSPP</text>
<text x="136.7" y="90.5">RB2/AN8/INT2/VMO</text>
<text x="136.8" y="91.7">RB3/AN9/CCP2/VPO</text>
<text x="139.3" y="94.1">RB5/KBI1/PGM</text>
<text x="139.6" y="95.4">RB6/KBI2/PGC</text>
<text x="148.7" y="91.1">36</text>
<text x="148.7" y="92.3">37</text>
<text x="148.7" y="93.6">38</text>
<text x="148.7" y="94.8">39</text>
<text x="123.4" y="99.7">30</text>
<text x="123.4" y="96">27</text>
<text x="123.4" y="97.2">28</text>
<text x="123.4" y="98.5">29</text>
<text x="126.3" y="96.6">RD4/SPP4</text>
<text x="126.3" y="97.9">RD5/SPP5/P1B</text>
<text x="126.3" y="99.1">RD6/SPP6/P1C</text>
<text x="126.3" y="100.3">RD7/SPP7/P1D</text>
<text x="135.9" y="100.3">RC1/T1OSI/CCP2/UOE</text>
<text x="137" y="99.1">RC0/T1OSO/T13CKI</text>
<text x="139.5" y="96.6">RB7/KBI3/PGD</text>
<text x="139.5" y="101.6">RC2/CCP1/P1A</text>
<text x="148.7" y="98.5">15</text>
<text x="148.7" y="99.7">16</text>
<text x="148.7" y="101">17</text>
<text x="148.7" y="96">40</text>
<text x="123.4" y="104.6">10</text>
<text x="124" y="102.2">8</text>
<text x="124" y="103.4">9</text>
<text x="124.1" y="105.9">1</text>
<text x="126.3" y="106.5">MCLR/VPP/RE3</text>
<text x="126.3" y="102.8">RE0/AN5/CK1SPP</text>
<text x="126.3" y="104.1">RE1/AN6/CK2SPP</text>
<text x="126.3" y="105.3">RE2/AN7/OESPP</text>
<text x="138.6" y="106.5">RC7/RX/DT/SDO</text>
<text x="141.1" y="105.3">RC6/TX/CK</text>
<text x="141.2" y="102.8">RC4/D-/VM</text>
<text x="141.3" y="104.1">RC5/D+/VP</text>
<text x="148.7" y="102.2">23</text>
<text x="148.7" y="103.4">24</text>
<text x="148.7" y="104.6">25</text>
<text x="148.7" y="105.9">26</text>
<text x="178.2" y="118.8">1</text>
<text x="178.2" y="120.1">2</text>
<text x="178.2" y="121.3">3</text>
<text x="178.2" y="122.6">4</text>
<text x="178.2" y="123.8">5</text>
<text x="3.6" y="132.6">C</text>
<text x="275" y="132.6">C</text>
<text x="3.6" y="181">D</text>
<text x="275" y="181">D</text>
<text x="231" y="192.3">Title</text>
<text x="231" y="196">Size</text>
<text x="231.6" y="197.8">A2</text>
<text x="237.1" y="196">Number</text>
<text x="261.8" y="196">Revision</text>
<text x="18.8" y="203.4">1</text>
<text x="53.2" y="203.4">2</text>
<text x="87.6" y="203.4">3</text>
<text x="121.9" y="203.4">4</text>
<text x="156.4" y="203.4">5</text>
<text x="190.7" y="203.4">6</text>
<text x="225.1" y="203.4">7</text>
<text x="231" y="199.7">Date:</text>
<text x="231" y="200.9">File:</text>
<text x="236.5" y="199.7">5/20/2026</text>
<text x="236.5" y="200.9">H:\ALTIUM\..\Practica01_IO_M26_Schematic-UC.SchDoc</text>
<text x="255.7" y="199.7">Sheet</text>
<text x="255.7" y="200.9">Drawn By:</text>
<text x="259" y="199.7">of</text>
<text x="259.6" y="203.4">8</text>
</g>
<g font-size="1.1" fill="#000080">
<text x="110.5" y="70.2">C1</text>
<text x="110.5" y="76.4">C2</text>
<text x="110.5" y="74.9">22pF</text>
<text x="110.5" y="73.7">Cap</text>
<text x="116.6" y="74.9">Y1</text>
<text x="116.6" y="76.2">20Mhz</text>
<text x="125.5" y="76.3">U1</text>
<text x="167.3" y="76.6">1K</text>
<text x="167.3" y="73.4">R1</text>
<text x="167.3" y="75.4">Res1</text>
<text x="176" y="72.6">D1</text>
<text x="176" y="77.5">D2</text>
<text x="179.8" y="73.8">LED0</text>
<text x="110.5" y="81.1">22pF</text>
<text x="110.5" y="79.8">Cap</text>
<text x="167.3" y="81.6">1K</text>
<text x="167.3" y="78.4">R2</text>
<text x="167.3" y="80.3">Res1</text>
<text x="167.3" y="83.3">R3</text>
<text x="176" y="82.4">D3</text>
<text x="179.8" y="78.7">LED0</text>
<text x="179.8" y="83.7">LED0</text>
<text x="167.3" y="86.5">1K</text>
<text x="167.3" y="85.3">Res1</text>
<text x="167.3" y="88.2">R4</text>
<text x="176" y="87.4">D4</text>
<text x="179.8" y="88.6">LED0</text>
<text x="167.3" y="91.4">1K</text>
<text x="167.3" y="90.2">Res1</text>
<text x="167.3" y="93.2">R5</text>
<text x="167.3" y="95.2">Res1</text>
<text x="176" y="92.3">D5</text>
<text x="179.8" y="93.6">LED0</text>
<text x="167.3" y="96.4">1K</text>
<text x="167.3" y="101.3">1K</text>
<text x="167.3" y="98.1">R6</text>
<text x="167.3" y="100.1">Res1</text>
<text x="176" y="97.2">D6</text>
<text x="179.8" y="98.5">LED0</text>
<text x="113" y="105.5">R8</text>
<text x="113" y="107.5">Res1</text>
<text x="167.3" y="108">R9</text>
<text x="167.3" y="106.3">1K</text>
<text x="167.3" y="103">R7</text>
<text x="167.3" y="105">Res1</text>
<text x="176" y="107.1">D8</text>
<text x="176" y="102.2">D7</text>
<text x="179.8" y="103.4">LED0</text>
<text x="113" y="108.7">10K</text>
<text x="120.7" y="111.9">S1</text>
<text x="120.7" y="113.2">SW-PB</text>
<text x="125.5" y="108.4">PIC18F4550-I/P</text>
<text x="167.3" y="111.2">1K</text>
<text x="167.3" y="110">Res1</text>
<text x="179.8" y="108.4">LED0</text>
<text x="138.2" y="119.3">10K</text>
<text x="138.2" y="116.9">R10</text>
<text x="138.2" y="118.1">Res1</text>
<text x="150.5" y="119.3">10K</text>
<text x="150.5" y="116.9">R11</text>
<text x="150.5" y="118.1">Res1</text>
<text x="177.3" y="117">P1</text>
<text x="111.9" y="125.6">D9</text>
<text x="177.3" y="125.6">PICKIT-3 - espadín</text>
<text x="108.1" y="129.7">1K</text>
<text x="108.1" y="126.5">R12</text>
<text x="108.1" y="128.5">Res1</text>
<text x="115.6" y="126.9">LED0</text>
<text x="139.2" y="128">S2</text>
<text x="139.2" y="129.2">SW-PB</text>
<text x="151.5" y="128">S3</text>
<text x="151.5" y="129.2">SW-PB</text>
</g>
<g font-size="1.1" fill="#800000">
<text x="111.9" y="71.3">OSC2</text>
<text x="119.3" y="77.5">OSC1</text>
<text x="163.7" y="73.8">RD0</text>
<text x="186" y="77.5">GND</text>
<text x="105.8" y="81.2">GND</text>
<text x="116.9" y="82.4">VCC</text>
<text x="163.7" y="78.7">RD1</text>
<text x="163.7" y="83.7">RD2</text>
<text x="186" y="82.4">GND</text>
<text x="157.5" y="84.9">OSC2</text>
<text x="163.7" y="88.6">RD3</text>
<text x="186" y="87.4">GND</text>
<text x="103.2" y="91.1">RD0</text>
<text x="103.2" y="92.3">RD1</text>
<text x="103.2" y="93.6">RD2</text>
<text x="103.2" y="94.8">RD3</text>
<text x="112" y="91.1">GND</text>
<text x="157.5" y="94.8">PGC</text>
<text x="163.7" y="93.6">RD4</text>
<text x="186" y="92.3">GND</text>
<text x="103.2" y="96">RD4</text>
<text x="103.2" y="97.2">RD5</text>
<text x="103.2" y="98.5">RD6</text>
<text x="103.2" y="99.7">RD7</text>
<text x="157.5" y="96">PGD</text>
<text x="157.5" y="98.5">LED_PI</text>
<text x="163.7" y="98.5">RD5</text>
<text x="186" y="97.2">GND</text>
<text x="108.3" y="104.6">VCC</text>
<text x="119.3" y="105.9">RESET</text>
<text x="157.5" y="102.2">S2</text>
<text x="157.5" y="103.4">S3</text>
<text x="163.7" y="103.4">RD6</text>
<text x="186" y="102.2">GND</text>
<text x="186" y="107.1">GND</text>
<text x="136.7" y="113.3">VCC</text>
<text x="149" y="113.3">VCC</text>
<text x="163.7" y="108.4">RD7</text>
<text x="186" y="112.1">GND</text>
<text x="164.9" y="118.2">RESET</text>
<text x="164.9" y="119.5">VCC</text>
<text x="118.1" y="120.7">GND</text>
<text x="158.8" y="120.7">S2</text>
<text x="158.8" y="121.9">S3</text>
<text x="164.9" y="120.7">GND</text>
<text x="164.9" y="121.9">PGD</text>
<text x="164.9" y="123.1">PGC</text>
<text x="102" y="126.9">LED_PI</text>
<text x="124.3" y="130.6">GND</text>
<text x="136.6" y="136.7">GND</text>
<text x="148.9" y="136.7">GND</text>
</g>
</svg>
